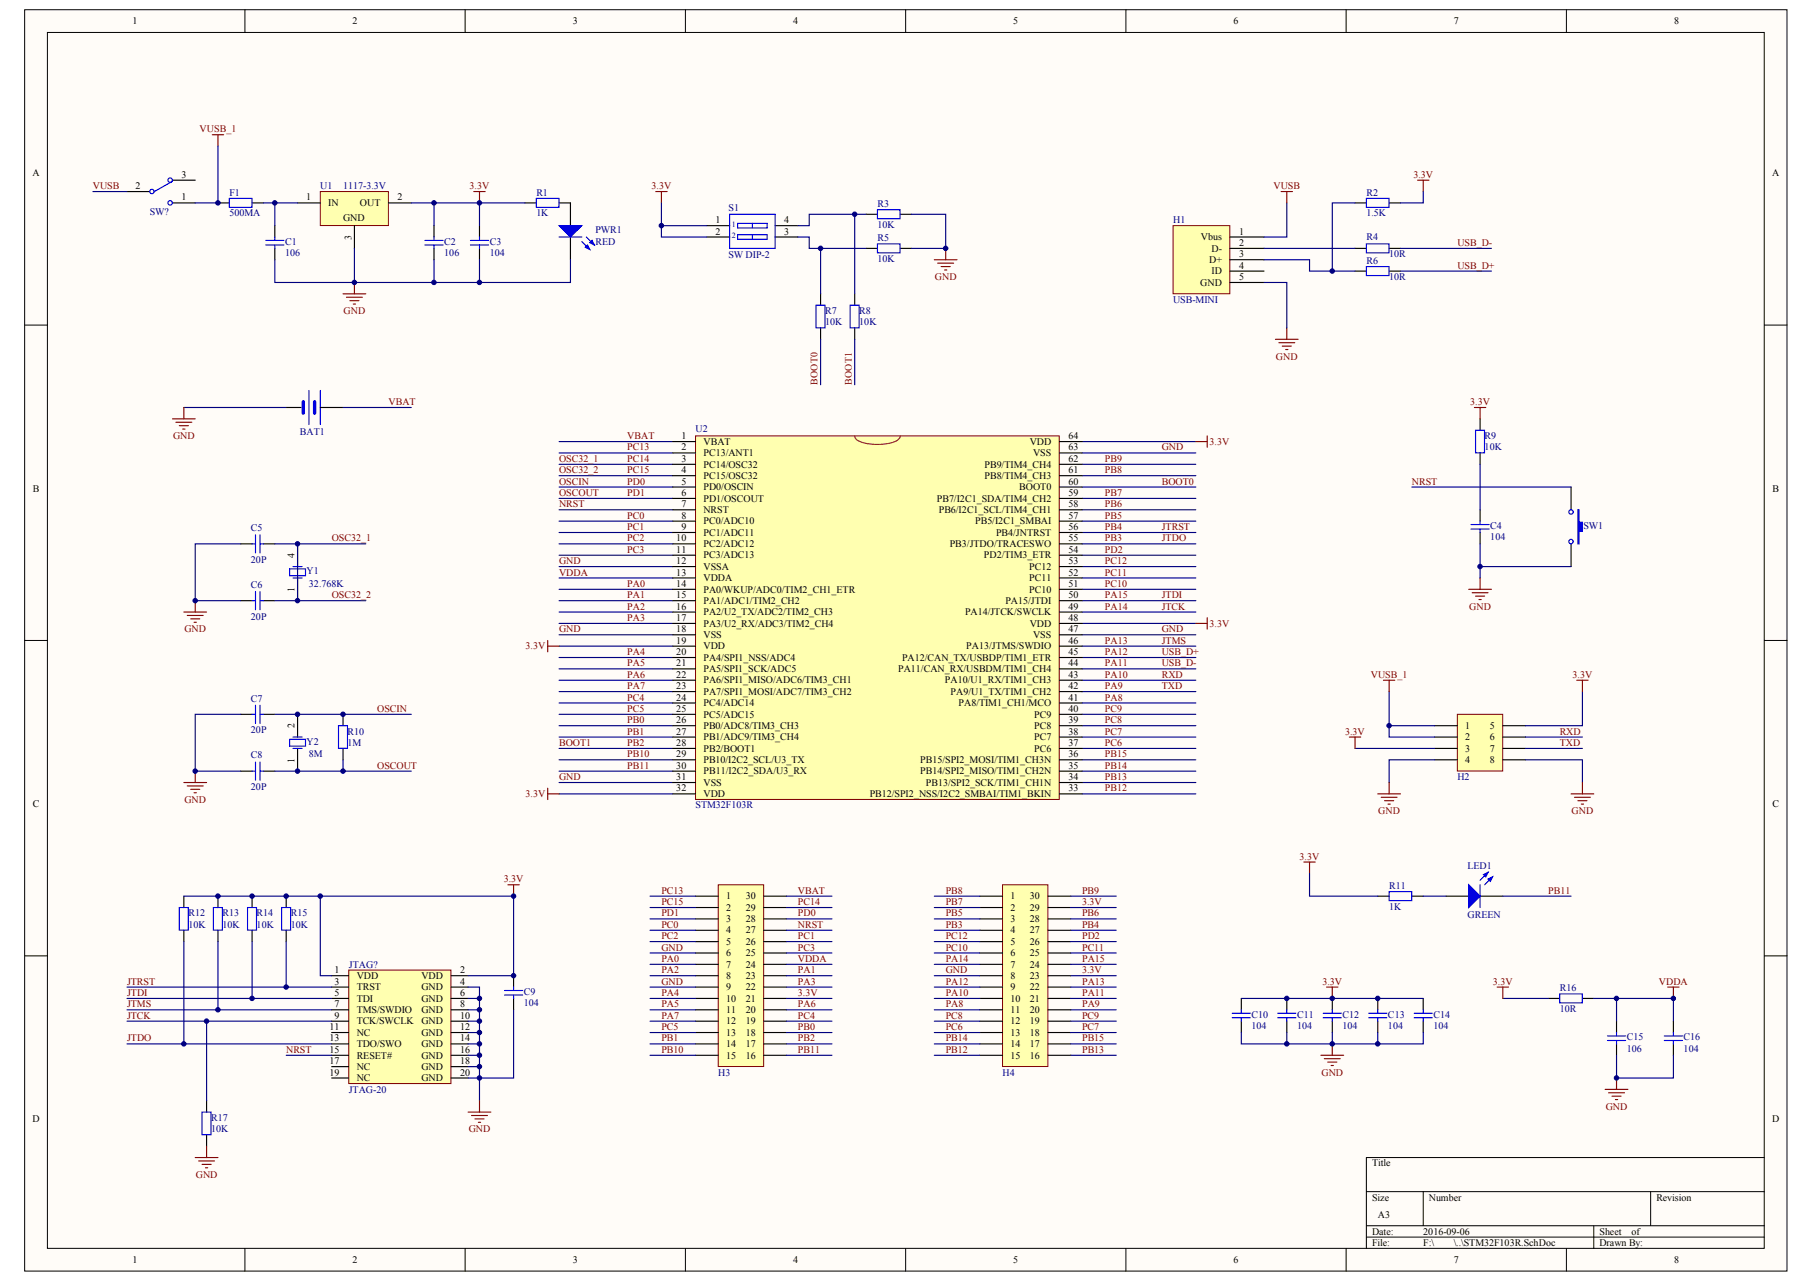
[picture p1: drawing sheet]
<svg xmlns="http://www.w3.org/2000/svg" width="297mm" height="210mm" viewBox="0 0 297 210" stroke-linecap="round" stroke-linejoin="round" font-family="sans-serif">
<g fill="#fffcf8" stroke="#000" stroke-width=".16">
<path d="M4 1.6h288.3v206.4h-288.3z"/>
<path d="M7.8 5.3h280.8v198.9h-280.8z"/>
</g>
<g fill="none" stroke="#000" stroke-width=".16">
<path d="M40.1 1.6v3.7M76.1 1.6v3.7M112.1 1.6v3.7M148.1 1.6v3.7M184.2 1.6v3.7M220.2 1.6v3.7M256.2 1.6v3.7M4 53.2h3.8M288.6 53.2h3.7M4 104.8h3.8M288.6 104.8h3.7M4 156.4h3.8"/>
<path d="M288.6 156.4h3.7M223.5 195h65.1M232.8 195v5.5M270 195v5.5M288.6 189.4h-65.1v14.9M40.1 204.3v3.7M76.1 204.3v3.7M112.1 204.3v3.7M148.1 204.3v3.7M184.2 204.3v3.7M220.2 204.3v3.7M223.5 200.5h65.1"/>
<path d="M223.5 202.4h65.1M256.2 204.3v3.7M260.7 200.5v3.8"/>
</g>
<g fill="none" stroke="#000080" stroke-width=".19">
<path d="M91.4 72.2h18.6M91.4 74.1h18.6M91.4 76h18.6M91.4 77.8h18.6M91.4 79.7h18.6M177 72.2h18.6M177 74.1h18.6M177 76h18.6M177 77.8h18.6M177 79.7h18.6M91.4 81.5h18.6M91.4 83.4h18.6"/>
<path d="M91.4 85.3h18.6M91.4 87.1h18.6M91.4 89h18.6M91.4 90.8h18.6M91.4 92.7h18.6M91.4 94.6h18.6M91.4 96.4h18.6M91.4 98.3h18.6M177 81.5h18.6M177 83.4h18.6M177 85.3h18.6M177 87.1h18.6"/>
<path d="M177 89h18.6M177 90.8h18.6M177 92.7h18.6M177 94.6h18.6M177 96.4h18.6M177 98.3h18.6M91.4 100.1h18.6M91.4 102h18.6M91.4 103.9h18.6M91.4 105.7h18.6M91.4 107.6h18.6M91.4 109.4h18.6"/>
<path d="M91.4 111.3h18.6M91.4 113.1h18.6M91.4 115h18.6M91.4 116.9h18.6M91.4 118.7h18.6M177 100.1h18.6M177 102h18.6M177 103.9h18.6M177 105.7h18.6M177 107.6h18.6M177 109.4h18.6M177 111.3h18.6"/>
<path d="M177 113.1h18.6M177 115h18.6M177 116.9h18.6M177 118.7h18.6M91.4 120.6h18.6M91.4 122.4h18.6M91.4 124.3h18.6M91.4 126.2h18.6M91.4 128h18.6M91.4 129.9h18.6M177 120.6h18.6M177 122.4h18.6"/>
<path d="M177 124.3h18.6M177 126.2h18.6M177 128h18.6M177 129.9h18.6"/>
</g>
<path d="M113.8 71.3h59.5v59.5h-59.5z" fill="#ffffb0" stroke="#800000" stroke-width=".16"/>
<g fill="none" stroke="#000" stroke-width=".19">
<path d="M110 72.2h3.8M110 74.1h3.8M110 76h3.8M110 77.8h3.8M110 79.7h3.8M173.3 72.2h3.7M173.3 74.1h3.7M173.3 76h3.7M173.3 77.8h3.7M173.3 79.7h3.7M110 81.5h3.8M110 83.4h3.8"/>
<path d="M110 85.3h3.8M110 87.1h3.8M110 89h3.8M110 90.8h3.8M110 92.7h3.8M110 94.6h3.8M110 96.4h3.8M110 98.3h3.8M173.3 81.5h3.7M173.3 83.4h3.7M173.3 85.3h3.7M173.3 87.1h3.7"/>
<path d="M173.3 89h3.7M173.3 90.8h3.7M173.3 92.7h3.7M173.3 94.6h3.7M173.3 96.4h3.7M173.3 98.3h3.7M110 100.1h3.8M110 102h3.8M110 103.9h3.8M110 105.7h3.8M110 107.6h3.8M110 109.4h3.8"/>
<path d="M110 111.3h3.8M110 113.1h3.8M110 115h3.8M110 116.9h3.8M110 118.7h3.8M173.3 100.1h3.7M173.3 102h3.7M173.3 103.9h3.7M173.3 105.7h3.7M173.3 107.6h3.7M173.3 109.4h3.7M173.3 111.3h3.7"/>
<path d="M173.3 113.1h3.7M173.3 115h3.7M173.3 116.9h3.7M173.3 118.7h3.7M110 120.6h3.8M110 122.4h3.8M110 124.3h3.8M110 126.2h3.8M110 128h3.8M110 129.9h3.8M173.3 120.6h3.7M173.3 122.4h3.7"/>
<path d="M173.3 124.3h3.7M173.3 126.2h3.7M173.3 128h3.7M173.3 129.9h3.7"/>
</g>
<path d="M139.8 71.3a1.73 1.73 0 0 0 1.7 1.2 8 8 0 0 0 5.4-.6l.3-.3v-.3" fill="none" stroke="#f00" stroke-width=".19"/>
<path d="M117.5 144.8h7.4v29.7h-7.4z" fill="#ffffb0" stroke="#800000" stroke-width=".16"/>
<g fill="none" stroke="#000" stroke-width=".19">
<path d="M113.8 146.6h3.7M113.8 148.5h3.7M113.8 150.3h3.7M113.8 152.2h3.7M113.8 154.1h3.7M113.8 155.9h3.7M113.8 157.8h3.7M113.8 159.6h3.7M124.9 146.6h3.7M124.9 148.5h3.7M124.9 150.3h3.7M124.9 152.2h3.7"/>
<path d="M124.9 154.1h3.7M124.9 155.9h3.7M124.9 157.8h3.7M124.9 159.6h3.7M113.8 161.5h3.7M113.8 163.3h3.7M113.8 165.2h3.7M113.8 167.1h3.7M113.8 168.9h3.7M113.8 170.8h3.7M113.8 172.6h3.7M124.9 161.5h3.7"/>
<path d="M124.9 163.3h3.7M124.9 165.2h3.7M124.9 167.1h3.7M124.9 168.9h3.7M124.9 170.8h3.7M124.9 172.6h3.7"/>
</g>
<path d="M164 144.8h7.4v29.7h-7.4z" fill="#ffffb0" stroke="#800000" stroke-width=".16"/>
<g fill="none" stroke="#000" stroke-width=".19">
<path d="M160.3 146.6h3.7M160.3 148.5h3.7M160.3 150.3h3.7M160.3 152.2h3.7M160.3 154.1h3.7M160.3 155.9h3.7M160.3 157.8h3.7M160.3 159.6h3.7M171.4 146.6h3.7M171.4 148.5h3.7M171.4 150.3h3.7M171.4 152.2h3.7"/>
<path d="M171.4 154.1h3.7M171.4 155.9h3.7M171.4 157.8h3.7M171.4 159.6h3.7M160.3 161.5h3.7M160.3 163.3h3.7M160.3 165.2h3.7M160.3 167.1h3.7M160.3 168.9h3.7M160.3 170.8h3.7M160.3 172.6h3.7M171.4 161.5h3.7"/>
<path d="M171.4 163.3h3.7M171.4 165.2h3.7M171.4 167.1h3.7M171.4 168.9h3.7M171.4 170.8h3.7M171.4 172.6h3.7"/>
</g>
<g fill="none" stroke="#000080" stroke-width=".19">
<path d="M106.3 146.6h7.5M106.3 148.5h7.5M106.3 150.3h7.5M106.3 152.2h7.5M106.3 154.1h7.5M106.3 155.9h7.5M106.3 157.8h7.5M106.3 159.6h7.5M128.6 146.6h7.5M128.6 148.5h7.5M128.6 150.3h7.5M128.6 152.2h7.5"/>
<path d="M128.6 154.1h7.5M128.6 155.9h7.5M128.6 157.8h7.5M128.6 159.6h7.5M152.8 146.6h7.5M152.8 148.5h7.5M152.8 150.3h7.5M152.8 152.2h7.5M152.8 154.1h7.5M152.8 155.9h7.5M152.8 157.8h7.5M152.8 159.6h7.5"/>
<path d="M175.1 146.6h7.5M175.1 148.5h7.5M175.1 150.3h7.5M175.1 152.2h7.5M175.1 154.1h7.5M175.1 155.9h7.5M175.1 157.8h7.5M175.1 159.6h7.5M106.3 161.5h7.5M106.3 163.3h7.5M106.3 165.2h7.5M106.3 167.1h7.5"/>
<path d="M106.3 168.9h7.5M106.3 170.8h7.5M106.3 172.6h7.5M128.6 161.5h7.5M128.6 163.3h7.5M128.6 165.2h7.5M128.6 167.1h7.5M128.6 168.9h7.5M128.6 170.8h7.5M128.6 172.6h7.5M152.8 161.5h7.5M152.8 163.3h7.5"/>
<path d="M152.8 165.2h7.5M152.8 167.1h7.5M152.8 168.9h7.5M152.8 170.8h7.5M152.8 172.6h7.5M175.1 161.5h7.5M175.1 163.3h7.5M175.1 165.2h7.5M175.1 167.1h7.5M175.1 168.9h7.5M175.1 170.8h7.5M175.1 172.6h7.5"/>
</g>
<path d="M57 158.7h16.8v18.6h-16.8z" fill="#ffffb0" stroke="#800000" stroke-width=".16"/>
<g fill="none" stroke="#000" stroke-width=".19">
<path d="M39.4 89h1.8M39.4 98.3h1.8M43.1 89h1.9M43.1 98.3h1.9M48.7 89v3.7M48.7 94.6v3.7M39.4 116.9h1.8M43.1 116.9h1.9M56.1 116.9v1.8M39.4 126.2h1.8M43.1 126.2h1.9M56.1 122.4v1.9"/>
<path d="M30.1 146.6v1.9M30.1 152.2v1.9M35.7 146.6v1.9M35.7 152.2v1.9M41.2 146.6v1.9M41.2 152.2v1.9M46.8 146.6v1.9M46.8 152.2v1.9M54.3 159.6h2.7M73.8 159.6h2.8M84 159.6v1.9M54.3 161.5h2.7"/>
<path d="M54.3 163.3h2.7M54.3 165.2h2.7M54.3 167.1h2.7M54.3 168.9h2.7M54.3 170.8h2.7M54.3 172.6h2.7M54.3 174.5h2.7M54.3 176.4h2.7M73.8 161.5h2.8M73.8 163.3h2.8M73.8 165.2h2.8M73.8 167.1h2.8"/>
<path d="M73.8 168.9h2.8M73.8 170.8h2.8M73.8 172.6h2.8M73.8 174.5h2.8M73.8 176.4h2.8M84 163.3v1.9M33.8 180.1v1.8M33.8 185.7v1.8"/>
</g>
<g fill="none" stroke="#00f" stroke-width=".19">
<path d="M41.2 89h.6M41.2 98.3h.6M41.8 87.5v3M41.8 96.8v3M42.5 87.5v3M42.5 96.8v3M42.5 89h.6M42.5 98.3h.6M47.4 93.1h2.6v1.1h-2.6zM47.9 92.7h1.5M47.9 94.6h1.5M41.2 116.9h.6"/>
<path d="M41.8 115.4v3M42.5 115.4v3M42.5 116.9h.6M55.4 118.7h1.4v3.7h-1.4zM41.2 126.2h.6M41.8 124.7v3M42.5 124.7v3M42.5 126.2h.6M29.3 148.5h1.5v3.7h-1.5zM34.9 148.5h1.5v3.7h-1.5zM40.5 148.5h1.5v3.7h-1.5zM46.1 148.5h1.4v3.7h-1.4z"/>
<path d="M82.5 162h3M82.5 162.8h3M84 161.5v.5M84 162.8v.5M33 181.9h1.5v3.7h-1.5z"/>
</g>
<g fill="none" stroke="#000080" stroke-width=".19">
<path d="M39.4 89h-7.5v9.3h7.5M45 89h14.8M48.7 89v9.3h-3.7M48.7 98.3h11.1M39.4 116.9h-7.5v9.3h7.5M45 116.9h22.3M45 126.2h22.3M56.1 124.3v1.9M30.1 146.6h22.3v13h1.9M30.1 154.1v16.7M35.7 154.1v11.1M41.2 154.1v9.2"/>
<path d="M46.8 154.1v7.4M52.4 146.6h31.6v13h-7.4M20.8 170.8h33.5M20.8 167.1h33.5M20.8 165.2h33.5M20.8 163.3h33.5M20.8 161.5h33.5M33.8 167.1v13M46.8 172.6h7.5M76.6 161.5h1.8v18.6M76.6 174.5h1.8M76.6 172.6h1.8"/>
<path d="M76.6 170.8h1.8M76.6 168.9h1.8M76.6 167.1h1.8M76.6 165.2h1.8M76.6 163.3h1.8"/>
</g>
<g fill="none" stroke="#800000" stroke-width=".19">
<path d="M195.6 72.2h1.9M197.5 71.3v1.9M31.9 98.3v1.8M30.1 100.1h3.7M30.6 100.7h2.6M31.2 101.2h1.5M31.7 101.8h.4M89.6 104.8v1.8M89.6 105.7h1.8M195.6 102h1.9M197.5 101.1v1.8M30.1 128h3.7"/>
<path d="M30.6 128.6h2.6M31.2 129.1h1.5M31.7 129.7h.4M31.9 126.2v1.8M89.6 129v1.8M89.6 129.9h1.8M83.1 144.8h1.8M84 144.8v1.8M31.9 189.4h3.8M32.5 189.9h2.6M33 190.5h1.5M33.6 191.1h.4"/>
<path d="M33.8 187.5v1.9M76.6 181.9h3.7M77.1 182.5h2.6M77.7 183.1h1.5M78.2 183.6h.4M78.4 180.1v1.8"/>
</g>
<path d="M52.4 31.3h11.1v5.6h-11.1z" fill="#ffffb0" stroke="#800000" stroke-width=".16"/>
<g fill="none" stroke="#000" stroke-width=".19">
<path d="M35.7 33.2h1.8M41.2 33.2h1.9M45 36.9v1.9M48.7 33.2h3.7M58 36.9v3.7M63.5 33.2h3.8M71 36.9v1.9M78.4 36.9v1.9M85.9 33.2h1.8M91.4 33.2h1.9v3.7M93.3 38.8v3.7M115.6 36.9h3.7"/>
<path d="M115.6 38.8h3.7M126.8 36.9h3.7M126.8 38.8h3.7M141.7 35.1h1.8M147.2 35.1h1.9M45 40.6v1.9M71 40.6v1.9M78.4 40.6v1.9M134.2 48.1v1.8M134.2 53.7v1.8M139.8 48.1v1.8M139.8 53.7v1.8"/>
<path d="M141.7 40.6h1.8M147.2 40.6h1.9M46.8 66.7h2.4M52.4 66.7h3.7M242.1 68.5v1.9M242.1 74.1v1.9M257 79.7v3.7M242.1 83.4v1.9M242.1 87.1v1.9M257 89v3.7"/>
</g>
<g fill="none" stroke="#00f" stroke-width=".19">
<path d="M37.5 32.5h3.7v1.4h-3.7zM43.5 39.3h2.9M45 38.8v.5M69.5 39.3h3M71 38.8v.5M76.9 39.3h3M78.4 38.8v.5M87.7 32.5h3.7v1.4h-3.7zM91.4 38.8h3.8M95.2 39.5l1.3 1.3M95.9 38.8l1.3 1.3M119.3 35.1h7.5v5.5h-7.5z"/>
<path d="M120.6 36.5h4.9v.8h-4.9zM120.6 38.4h4.9v.7h-4.9zM123.1 36.5v.8M123.1 38.4v.7M143.5 34.3h3.7v1.5h-3.7zM143.5 39.9h3.7v1.5h-3.7zM43.5 40.1h2.9M45 40.1v.5M69.5 40.1h3M71 40.1v.5M76.9 40.1h3M78.4 40.1v.5"/>
<path d="M133.5 49.9h1.4v3.7h-1.4zM139.1 49.9h1.4v3.7h-1.4zM50.5 63.9v5.6M52.4 63.9v5.6M241.4 70.4h1.4v3.7h-1.4zM240.6 85.8h3M240.6 86.6h3M242.1 85.3v.5M242.1 86.6v.5"/>
<circle cx="257" cy="88.6" r=".36"/>
<circle cx="257" cy="83.8" r=".36"/>
</g>
<g fill="#00f" stroke="#00f" stroke-width=".19">
<path d="M91.4 36.9h3.8l-1.9 1.9z"/>
<path d="M95.7 40.5l.4-.4 .4 .7z"/>
<path d="M96.5 39.7l.3-.4 .4 .8z"/>
<path d="M258.1 83.4h.2v2h.5v1.5h-.5v2.1h-.2z" fill-rule="evenodd"/>
</g>
<g fill="none" stroke="#000080" stroke-width=".19">
<path d="M43.1 33.2h5.6M45 33.2v3.7M67.3 33.2h18.6M71 33.2v3.7M78.4 33.2v3.7M108.2 33.2v5.6h7.4M108.2 36.9h7.4M130.5 38.8h1.9v1.8h9.3M139.8 35.1v13M141.7 35.1h-9.3v1.8h-1.9M149.1 35.1h5.6v5.5h-5.6M45 42.5v3.7h48.3v-3.7"/>
<path d="M58 40.6v5.6M71 42.5v3.7M78.4 42.5v3.7M134.2 40.6v7.5M134.2 55.5v7.4M139.8 55.5v7.4M30.1 66.7h16.7M56.1 66.7h11.2M230.9 79.7h26.1M242.1 76v7.4M242.1 89v5.6M242.1 92.7h14.9"/>
</g>
<g fill="none" stroke="#800000" stroke-width=".19">
<path d="M77.5 31.3h1.9M78.4 31.3v1.9M107.3 31.3h1.8M108.2 31.3v1.9M56.1 48.1h3.7M56.7 48.6h2.6M57.2 49.2h1.5M57.8 49.7h.4M58 46.2v1.9M152.8 42.5h3.7M153.4 43.1h2.6M153.9 43.6h1.5"/>
<path d="M154.5 44.2h.4M154.7 40.6v1.9M28.2 68.5h3.7M28.8 69.1h2.6M29.3 69.6h1.5M29.9 70.2h.4M30.1 66.7v1.8M241.2 66.7h1.8M242.1 66.7v1.8M240.2 96.4h3.8M240.8 97h2.6M241.4 97.5h1.4"/>
<path d="M241.9 98.1h.4M242.1 94.6v1.8"/>
</g>
<path d="M49.6 65.7v1.9M51.5 65.7v1.9" fill="none" stroke="#00f" stroke-width=".56"/>
<path d="M191.9 36.9h9.3v11.2h-9.3z" fill="#ffffb0" stroke="#800000" stroke-width=".16"/>
<path d="M201.2 38.8h5.6M221.6 33.2h1.9M227.2 33.2h1.9M201.2 40.6h5.6M201.2 42.5h5.6M201.2 44.4h5.6M201.2 46.2h5.6M221.6 40.6h1.9M221.6 44.4h1.9M227.2 40.6h1.9M227.2 44.4h1.9" fill="none" stroke="#000" stroke-width=".19"/>
<path d="M223.5 39.9h3.7v1.5h-3.7zM223.5 32.5h3.7v1.4h-3.7zM223.5 43.6h3.7v1.5h-3.7z" fill="none" stroke="#00f" stroke-width=".19"/>
<path d="M210.5 33.2v5.6h-3.7M221.6 33.2h-3.7v11.2M232.8 31.3v1.9h-3.7M206.8 42.5h7.4v1.9h7.4M206.8 46.2h3.7v7.5M206.8 40.6h14.8M229.1 40.6h14.9M229.1 44.4h14.9" fill="none" stroke="#000080" stroke-width=".19"/>
<path d="M209.5 31.3h1.9M210.5 31.3v1.9M231.9 29.5h1.8M232.8 29.5v1.8M208.6 55.5h3.7M209.2 56.1h2.6M209.7 56.6h1.5M210.3 57.2h.4M210.5 53.7v1.8" fill="none" stroke="#800000" stroke-width=".19"/>
<path d="M238.4 116.9h7.4v9.2h-7.4z" fill="#ffffb0" stroke="#800000" stroke-width=".16"/>
<g fill="none" stroke="#000" stroke-width=".19">
<path d="M20.8 31.3h3.7M28.2 29.5h3.7M28.2 33.2h3.7M48.7 116.9v3.7M234.7 118.7h3.7M245.8 118.7h3.7M48.7 122.4v3.8M234.7 120.6h3.7M234.7 122.4h3.7M234.7 124.3h3.7M245.8 120.6h3.7M245.8 122.4h3.7"/>
<path d="M245.8 124.3h3.7M225.4 146.6h1.8M230.9 146.6h1.9M236.5 146.6h3.7M242.1 146.6h3.7M203 163.3v1.9M203 167.1v1.8M210.5 163.3v1.9M210.5 167.1v1.8M217.9 163.3v1.9M217.9 167.1v1.8M225.4 163.3v1.9"/>
<path d="M225.4 167.1v1.8M232.8 163.3v1.9M232.8 167.1v1.8M253.3 163.3h1.8M258.8 163.3h1.9M264.4 167.1v1.8M264.4 170.8v1.8M273.7 167.1v1.8M273.7 170.8v1.8"/>
</g>
<g fill="none" stroke="#000080" stroke-width=".19">
<path d="M15.2 31.3h5.6M35.7 23.9v9.3h-3.8M227.2 113.1v7.5h7.5M227.2 118.7h7.5M258.8 113.1v5.6h-9.3M221.6 122.4h13.1M234.7 124.3h-7.5v3.7M249.5 124.3h9.3v3.7M249.5 122.4h9.3M249.5 120.6h9.3M214.2 142.9v3.7h11.2M232.8 146.6h3.7"/>
<path d="M245.8 146.6h11.2M84 165.2v11.2h-7.4M203 168.9v1.9h29.8v-1.9M203 163.3h29.8M210.5 168.9v1.9M217.9 168.9v1.9M225.4 168.9v1.9M245.8 163.3h7.5M260.7 163.3h13v3.8M264.4 172.6v3.8h9.3v-3.8M264.4 163.3v3.8"/>
</g>
<g fill="none" stroke="#800000" stroke-width=".19">
<path d="M34.7 22h1.9M35.7 22v1.9M226.3 111.3h1.8M227.2 111.3v1.8M257.9 111.3h1.9M258.8 111.3v1.8M220.7 120.6h1.9M221.6 120.6v1.8M225.4 129.9h3.7M225.9 130.4h2.6M226.5 131h1.5M227 131.6h.4"/>
<path d="M227.2 128v1.9M257 129.9h3.7M257.5 130.4h2.6M258.1 131h1.5M258.6 131.6h.4M258.8 128v1.9M213.3 141h1.8M214.2 141v1.9M216.1 172.6h3.7M216.6 173.2h2.6M217 161.5h1.8M217.2 173.8h1.5"/>
<path d="M217.7 174.3h.4M217.9 161.5v1.8M217.9 170.8v1.8M244.9 161.5h1.8M245.8 161.5v1.8M262.6 178.2h3.7M263.1 178.8h2.6M263.7 179.3h1.5M264.2 179.9h.4M264.4 176.4v1.8M272.8 161.5h1.8M273.7 161.5v1.8"/>
</g>
<g fill="none" stroke="#00f" stroke-width=".19">
<path d="M28.2 29.7l-3 1.6M47.4 121h2.6v1.1h-2.6zM47.9 120.6h1.5M47.9 122.4h1.5M227.2 145.9h3.7v1.4h-3.7zM242.1 144.8v3.7M243.4 142.7l-1.3 1.3M244.1 143.5l-1.3 1.3M201.6 165.8h2.9M201.6 166.5h2.9M203 165.2v.6M203 166.5v.6"/>
<path d="M209 165.8h3M209 166.5h3M210.5 165.2v.6M210.5 166.5v.6M216.4 165.8h3M216.4 166.5h3M217.9 165.2v.6M217.9 166.5v.6M223.9 165.8h2.9M223.9 166.5h2.9M225.4 165.2v.6M225.4 166.5v.6"/>
<path d="M231.3 165.8h3M231.3 166.5h3M232.8 165.2v.6M232.8 166.5v.6M255.1 162.6h3.7v1.5h-3.7zM262.9 169.5h3M262.9 170.2h3M264.4 168.9v.6M264.4 170.2v.6M272.2 169.5h3M272.2 170.2h3M273.7 168.9v.6"/>
<path d="M273.7 170.2v.6"/>
<circle cx="24.9" cy="31.3" r=".36"/>
<circle cx="27.8" cy="33.2" r=".36"/>
<circle cx="27.8" cy="29.5" r=".36"/>
</g>
<g fill="#00f" stroke="#00f" stroke-width=".19">
<path d="M240.2 144.8l1.9 1.8-1.9 1.9z"/>
<path d="M243.4 143.8l.7-.3-.3 .7z"/>
<path d="M242.7 143.1l.7-.4-.4 .8z"/>
</g>
<g fill="#000080" stroke="#000080" stroke-width=".16">
<circle cx="30.1" cy="170.8" r=".36"/>
<circle cx="31.9" cy="126.2" r=".36"/>
<circle cx="31.9" cy="98.3" r=".36"/>
<circle cx="33.8" cy="167.1" r=".36"/>
<circle cx="35.6" cy="165.2" r=".36"/>
<circle cx="35.6" cy="146.6" r=".36"/>
<circle cx="35.6" cy="33.2" r=".36"/>
<circle cx="41.2" cy="163.3" r=".36"/>
<circle cx="41.2" cy="146.6" r=".36"/>
<circle cx="44.9" cy="33.2" r=".36"/>
<circle cx="46.8" cy="161.5" r=".36"/>
<circle cx="46.8" cy="146.6" r=".36"/>
<circle cx="48.7" cy="126.2" r=".36"/>
<circle cx="48.7" cy="116.9" r=".36"/>
<circle cx="48.7" cy="98.3" r=".36"/>
<circle cx="48.7" cy="89" r=".36"/>
<circle cx="52.4" cy="146.6" r=".36"/>
<circle cx="56.1" cy="126.2" r=".36"/>
<circle cx="56.1" cy="116.9" r=".36"/>
<circle cx="58" cy="46.2" r=".36"/>
<circle cx="71" cy="46.2" r=".36"/>
<circle cx="71" cy="33.2" r=".36"/>
<circle cx="78.4" cy="176.4" r=".36"/>
<circle cx="78.4" cy="174.5" r=".36"/>
<circle cx="78.4" cy="172.6" r=".36"/>
<circle cx="78.4" cy="170.8" r=".36"/>
<circle cx="78.4" cy="168.9" r=".36"/>
<circle cx="78.4" cy="167.1" r=".36"/>
<circle cx="78.4" cy="165.2" r=".36"/>
<circle cx="78.4" cy="163.3" r=".36"/>
<circle cx="78.4" cy="46.2" r=".36"/>
<circle cx="78.4" cy="33.2" r=".36"/>
<circle cx="84" cy="159.6" r=".36"/>
<circle cx="84" cy="146.6" r=".36"/>
<circle cx="108.2" cy="36.9" r=".36"/>
<circle cx="134.2" cy="40.6" r=".36"/>
<circle cx="139.8" cy="35" r=".36"/>
<circle cx="154.7" cy="40.6" r=".36"/>
<circle cx="210.5" cy="170.8" r=".36"/>
<circle cx="210.5" cy="163.3" r=".36"/>
<circle cx="217.9" cy="170.8" r=".36"/>
<circle cx="217.9" cy="163.3" r=".36"/>
<circle cx="217.9" cy="44.3" r=".36"/>
<circle cx="225.3" cy="170.8" r=".36"/>
<circle cx="225.3" cy="163.3" r=".36"/>
<circle cx="227.2" cy="118.7" r=".36"/>
<circle cx="242.1" cy="92.7" r=".36"/>
<circle cx="264.4" cy="176.4" r=".36"/>
<circle cx="264.4" cy="163.3" r=".36"/>
<circle cx="273.7" cy="163.3" r=".36"/>
</g>
<g font-size="1.6">
<text x="21.6" y="4">1</text>
<text x="57.7" y="4">2</text>
<text x="93.7" y="4">3</text>
<text x="129.7" y="4">4</text>
<text x="165.7" y="4">5</text>
<text x="201.8" y="4">6</text>
<text x="237.8" y="4">7</text>
<text x="273.8" y="4">8</text>
<text x="5.3" y="28.8">A</text>
<text x="29.7" y="29.1">3</text>
<text x="289.9" y="28.8">A</text>
<text x="22.2" y="30.9">2</text>
<text x="29.7" y="32.8">1</text>
<text x="50.1" y="32.8">1</text>
<text x="53.7" y="33.7">IN</text>
<text x="58.9" y="33.7">OUT</text>
<text x="65" y="32.8">2</text>
<text x="56.1" y="36.1">GND</text>
<text x="57.5" y="39.2" transform="rotate(-90 57.5 39.2)">3</text>
<text x="117" y="36.5">1</text>
<text x="117" y="38.4">2</text>
<text x="128.3" y="36.5">4</text>
<text x="128.3" y="38.4">3</text>
<text x="196.4" y="39.3">Vbus</text>
<text x="198.2" y="41.2">D-</text>
<text x="202.7" y="38.4">1</text>
<text x="202.7" y="40.2">2</text>
<text x="196.3" y="46.7">GND</text>
<text x="197.8" y="43">D+</text>
<text x="198.2" y="44.9">ID</text>
<text x="202.7" y="42.1">3</text>
<text x="202.7" y="44">4</text>
<text x="202.7" y="45.8">5</text>
<text x="111.5" y="71.8">1</text>
<text x="174.8" y="71.8">64</text>
<text x="111.5" y="73.7">2</text>
<text x="111.5" y="75.6">3</text>
<text x="111.5" y="77.4">4</text>
<text x="115.1" y="72.8">VBAT</text>
<text x="115.1" y="74.6">PC13/ANT1</text>
<text x="115.1" y="76.5">PC14/OSC32</text>
<text x="161" y="76.5">PB9/TIM4_CH4</text>
<text x="168.4" y="72.8">VDD</text>
<text x="169" y="74.6">VSS</text>
<text x="174.8" y="77.4">61</text>
<text x="174.8" y="75.6">62</text>
<text x="174.8" y="73.7">63</text>
<text x="5.4" y="80.4">B</text>
<text x="111.5" y="79.3">5</text>
<text x="111.5" y="81.1">6</text>
<text x="111.5" y="83">7</text>
<text x="115.1" y="78.4">PC15/OSC32</text>
<text x="115.1" y="80.2">PD0/OSCIN</text>
<text x="115.1" y="82.1">PD1/OSCOUT</text>
<text x="115.1" y="83.9">NRST</text>
<text x="153.3" y="82.1">PB7/I2C1_SDA/TIM4_CH2</text>
<text x="153.6" y="83.9">PB6/I2C1_SCL/TIM4_CH1</text>
<text x="161" y="78.4">PB8/TIM4_CH3</text>
<text x="166.7" y="80.2">BOOT0</text>
<text x="174.8" y="83">58</text>
<text x="174.8" y="81.1">59</text>
<text x="174.8" y="79.3">60</text>
<text x="289.9" y="80.4">B</text>
<text x="110.6" y="88.6">10</text>
<text x="111.5" y="84.9">8</text>
<text x="111.5" y="86.7">9</text>
<text x="115.1" y="85.8">PC0/ADC10</text>
<text x="115.1" y="87.6">PC1/ADC11</text>
<text x="115.1" y="89.5">PC2/ADC12</text>
<text x="155.4" y="89.5">PB3/JTDO/TRACESWO</text>
<text x="159.5" y="85.8">PB5/I2C1_SMBAI</text>
<text x="162.9" y="87.6">PB4/JNTRST</text>
<text x="174.8" y="88.6">55</text>
<text x="174.8" y="86.7">56</text>
<text x="174.8" y="84.9">57</text>
<text x="48.2" y="91.2" transform="rotate(-90 48.2 91.2)">4</text>
<text x="110.6" y="90.4">11</text>
<text x="110.6" y="92.3">12</text>
<text x="110.6" y="94.2">13</text>
<text x="115.1" y="91.4">PC3/ADC13</text>
<text x="115.1" y="93.2">VSSA</text>
<text x="115.1" y="95.1">VDDA</text>
<text x="160.9" y="91.4">PD2/TIM3_ETR</text>
<text x="168.4" y="95.1">PC11</text>
<text x="168.4" y="93.2">PC12</text>
<text x="174.8" y="94.2">52</text>
<text x="174.8" y="92.3">53</text>
<text x="174.8" y="90.4">54</text>
<text x="48.2" y="96.9" transform="rotate(-90 48.2 96.9)">1</text>
<text x="110.6" y="96">14</text>
<text x="110.6" y="97.9">15</text>
<text x="110.6" y="99.7">16</text>
<text x="110.6" y="101.6">17</text>
<text x="115.1" y="96.9">PA0/WKUP/ADC0/TIM2_CH1_ETR</text>
<text x="115.1" y="98.8">PA1/ADC1/TIM2_CH2</text>
<text x="115.1" y="100.7">PA2/U2_TX/ADC2/TIM2_CH3</text>
<text x="157.8" y="100.7">PA14/JTCK/SWCLK</text>
<text x="164.4" y="98.8">PA15/JTDI</text>
<text x="168.4" y="96.9">PC10</text>
<text x="174.8" y="101.6">48</text>
<text x="174.8" y="99.7">49</text>
<text x="174.8" y="97.9">50</text>
<text x="174.8" y="96">51</text>
<text x="110.6" y="103.5">18</text>
<text x="110.6" y="105.3">19</text>
<text x="110.6" y="107.2">20</text>
<text x="115.1" y="102.5">PA3/U2_RX/ADC3/TIM2_CH4</text>
<text x="115.1" y="104.4">VSS</text>
<text x="115.1" y="106.2">VDD</text>
<text x="158" y="106.2">PA13/JTMS/SWDIO</text>
<text x="168.4" y="102.5">VDD</text>
<text x="169" y="104.4">VSS</text>
<text x="174.8" y="107.2">45</text>
<text x="174.8" y="105.3">46</text>
<text x="174.8" y="103.5">47</text>
<text x="110.6" y="109">21</text>
<text x="110.6" y="110.9">22</text>
<text x="110.6" y="112.7">23</text>
<text x="115.1" y="108.1">PA4/SPI1_NSS/ADC4</text>
<text x="115.1" y="110">PA5/SPI1_SCK/ADC5</text>
<text x="115.1" y="111.8">PA6/SPI1_MISO/ADC6/TIM3_CH1</text>
<text x="115.1" y="113.7">PA7/SPI1_MOSI/ADC7/TIM3_CH2</text>
<text x="146.9" y="110">PA11/CAN_RX/USBDM/TIM1_CH4</text>
<text x="147.5" y="108.1">PA12/CAN_TX/USBDP/TIM1_ETR</text>
<text x="154.6" y="111.8">PA10/U1_RX/TIM1_CH3</text>
<text x="155.5" y="113.7">PA9/U1_TX/TIM1_CH2</text>
<text x="174.8" y="112.7">42</text>
<text x="174.8" y="110.9">43</text>
<text x="174.8" y="109">44</text>
<text x="48.2" y="119.1" transform="rotate(-90 48.2 119.1)">2</text>
<text x="110.6" y="114.6">24</text>
<text x="110.6" y="116.5">25</text>
<text x="110.6" y="118.3">26</text>
<text x="115.1" y="115.5">PC4/ADC14</text>
<text x="115.1" y="117.4">PC5/ADC15</text>
<text x="115.1" y="119.3">PB0/ADC8/TIM3_CH3</text>
<text x="156.8" y="115.5">PA8/TIM1_CH1/MCO</text>
<text x="169.2" y="119.3">PC8</text>
<text x="169.2" y="117.4">PC9</text>
<text x="174.8" y="118.3">39</text>
<text x="174.8" y="116.5">40</text>
<text x="174.8" y="114.6">41</text>
<text x="239.7" y="119.3">1</text>
<text x="243.7" y="119.3">5</text>
<text x="48.2" y="124.8" transform="rotate(-90 48.2 124.8)">1</text>
<text x="110.6" y="120.2">27</text>
<text x="110.6" y="122">28</text>
<text x="110.6" y="123.9">29</text>
<text x="110.6" y="125.8">30</text>
<text x="115.1" y="121.1">PB1/ADC9/TIM3_CH4</text>
<text x="115.1" y="123">PB2/BOOT1</text>
<text x="115.1" y="124.8">PB10/I2C2_SCL/U3_TX</text>
<text x="150.5" y="124.8">PB15/SPI2_MOSI/TIM1_CH3N</text>
<text x="169.2" y="123">PC6</text>
<text x="169.2" y="121.1">PC7</text>
<text x="174.8" y="125.8">35</text>
<text x="174.8" y="123.9">36</text>
<text x="174.8" y="122">37</text>
<text x="174.8" y="120.2">38</text>
<text x="239.7" y="121.1">2</text>
<text x="239.7" y="123">3</text>
<text x="239.7" y="124.8">4</text>
<text x="243.7" y="121.1">6</text>
<text x="243.7" y="123">7</text>
<text x="243.7" y="124.8">8</text>
<text x="110.6" y="127.6">31</text>
<text x="110.6" y="129.5">32</text>
<text x="115.1" y="126.7">PB11/I2C2_SDA/U3_RX</text>
<text x="115.1" y="128.6">VSS</text>
<text x="115.1" y="130.4">VDD</text>
<text x="142.3" y="130.4">PB12/SPI2_NSS/I2C2_SMBAI/TIM1_BKIN</text>
<text x="150.5" y="126.7">PB14/SPI2_MISO/TIM1_CH2N</text>
<text x="151.4" y="128.6">PB13/SPI2_SCK/TIM1_CH1N</text>
<text x="174.8" y="129.5">33</text>
<text x="174.8" y="127.6">34</text>
<text x="5.4" y="132">C</text>
<text x="289.9" y="132">C</text>
<text x="118.8" y="147.1">1</text>
<text x="118.8" y="149">2</text>
<text x="122" y="149">29</text>
<text x="122" y="147.1">30</text>
<text x="165.3" y="147.1">1</text>
<text x="165.3" y="149">2</text>
<text x="168.5" y="149">29</text>
<text x="168.5" y="147.1">30</text>
<text x="118.8" y="150.9">3</text>
<text x="118.8" y="152.7">4</text>
<text x="118.8" y="154.6">5</text>
<text x="122" y="154.6">26</text>
<text x="122" y="152.7">27</text>
<text x="122" y="150.9">28</text>
<text x="165.3" y="150.9">3</text>
<text x="165.3" y="152.7">4</text>
<text x="165.3" y="154.6">5</text>
<text x="168.5" y="154.6">26</text>
<text x="168.5" y="152.7">27</text>
<text x="168.5" y="150.9">28</text>
<text x="54.7" y="159.2">1</text>
<text x="54.7" y="161.1">3</text>
<text x="58.3" y="160.2">VDD</text>
<text x="68.9" y="160.2">VDD</text>
<text x="75.3" y="159.2">2</text>
<text x="75.3" y="161.1">4</text>
<text x="118.8" y="156.4">6</text>
<text x="118.8" y="158.3">7</text>
<text x="118.8" y="160.2">8</text>
<text x="122" y="160.2">23</text>
<text x="122" y="158.3">24</text>
<text x="122" y="156.4">25</text>
<text x="165.3" y="156.4">6</text>
<text x="165.3" y="158.3">7</text>
<text x="165.3" y="160.2">8</text>
<text x="168.5" y="160.2">23</text>
<text x="168.5" y="158.3">24</text>
<text x="168.5" y="156.4">25</text>
<text x="54.7" y="162.9">5</text>
<text x="54.7" y="164.8">7</text>
<text x="54.7" y="166.7">9</text>
<text x="58.3" y="162">TRST</text>
<text x="58.3" y="163.9">TDI</text>
<text x="58.3" y="165.7">TMS/SWDIO</text>
<text x="58.3" y="167.6">TCK/SWCLK</text>
<text x="68.9" y="162">GND</text>
<text x="68.9" y="163.9">GND</text>
<text x="68.9" y="165.7">GND</text>
<text x="68.9" y="167.6">GND</text>
<text x="75.3" y="162.9">6</text>
<text x="75.3" y="164.8">8</text>
<text x="75.3" y="166.7">10</text>
<text x="118.8" y="162">9</text>
<text x="118.8" y="163.9">10</text>
<text x="118.8" y="165.7">11</text>
<text x="118.8" y="167.6">12</text>
<text x="122" y="167.6">19</text>
<text x="122" y="165.7">20</text>
<text x="122" y="163.9">21</text>
<text x="122" y="162">22</text>
<text x="165.3" y="162">9</text>
<text x="165.3" y="163.9">10</text>
<text x="165.3" y="165.7">11</text>
<text x="165.3" y="167.6">12</text>
<text x="168.5" y="167.6">19</text>
<text x="168.5" y="165.7">20</text>
<text x="168.5" y="163.9">21</text>
<text x="168.5" y="162">22</text>
<text x="53.9" y="168.5">11</text>
<text x="53.9" y="170.4">13</text>
<text x="53.9" y="172.2">15</text>
<text x="58.3" y="169.5">NC</text>
<text x="58.3" y="171.3">TDO/SWO</text>
<text x="58.3" y="173.2">RESET#</text>
<text x="68.9" y="169.5">GND</text>
<text x="68.9" y="171.3">GND</text>
<text x="68.9" y="173.2">GND</text>
<text x="75.3" y="168.5">12</text>
<text x="75.3" y="170.4">14</text>
<text x="75.3" y="172.2">16</text>
<text x="118.8" y="169.5">13</text>
<text x="118.8" y="171.3">14</text>
<text x="118.8" y="173.2">15</text>
<text x="122" y="173.2">16</text>
<text x="122" y="171.3">17</text>
<text x="122" y="169.5">18</text>
<text x="165.3" y="169.5">13</text>
<text x="165.3" y="171.3">14</text>
<text x="165.3" y="173.2">15</text>
<text x="168.5" y="173.2">16</text>
<text x="168.5" y="171.3">17</text>
<text x="168.5" y="169.5">18</text>
<text x="53.9" y="174.1">17</text>
<text x="53.9" y="176">19</text>
<text x="58.3" y="175">NC</text>
<text x="58.3" y="176.9">NC</text>
<text x="68.9" y="175">GND</text>
<text x="68.9" y="176.9">GND</text>
<text x="75.3" y="174.1">18</text>
<text x="75.3" y="176">20</text>
<text x="5.3" y="183.6">D</text>
<text x="289.9" y="183.6">D</text>
<text x="224.4" y="190.8">Title</text>
<text x="224.4" y="196.4">Size</text>
<text x="233.7" y="196.4">Number</text>
<text x="270.9" y="196.4">Revision</text>
<text x="224.4" y="202">Date:</text>
<text x="224.4" y="203.9">File:</text>
<text x="225.4" y="199.2">A3</text>
<text x="232.8" y="202">2016-09-06</text>
<text x="232.8" y="203.9">F:\</text>
<text x="237.8" y="203.9">\..\STM32F103R.SchDoc</text>
<text x="261.6" y="202">Sheet</text>
<text x="261.6" y="203.9">Drawn By:</text>
<text x="266.8" y="202">of</text>
<text x="21.6" y="206.6">1</text>
<text x="57.7" y="206.6">2</text>
<text x="93.7" y="206.6">3</text>
<text x="129.7" y="206.6">4</text>
<text x="165.7" y="206.6">5</text>
<text x="201.8" y="206.6">6</text>
<text x="237.8" y="206.6">7</text>
<text x="273.8" y="206.6">8</text>
</g>
<g font-size="1.6" fill="#800000">
<text x="32.7" y="21.6">VUSB_1</text>
<text x="231.2" y="29.1">3.3V</text>
<text x="15.2" y="30.9">VUSB</text>
<text x="76.8" y="30.9">3.3V</text>
<text x="106.6" y="30.9">3.3V</text>
<text x="208.3" y="30.9">VUSB</text>
<text x="238.4" y="40.2">USB_D-</text>
<text x="152.9" y="45.8">GND</text>
<text x="238.4" y="44">USB_D+</text>
<text x="56.2" y="51.4">GND</text>
<text x="208.7" y="58.8">GND</text>
<text x="133.7" y="62.9" transform="rotate(-90 133.7 62.9)">BOOT0</text>
<text x="139.3" y="62.9" transform="rotate(-90 139.3 62.9)">BOOT1</text>
<text x="28.3" y="71.8">GND</text>
<text x="63.5" y="66.3">VBAT</text>
<text x="102.6" y="71.8">VBAT</text>
<text x="240.5" y="66.3">3.3V</text>
<text x="91.4" y="75.6">OSC32_1</text>
<text x="91.4" y="77.4">OSC32_2</text>
<text x="102.6" y="73.7">PC13</text>
<text x="102.6" y="75.6">PC14</text>
<text x="102.6" y="77.4">PC15</text>
<text x="180.7" y="77.4">PB8</text>
<text x="180.7" y="75.6">PB9</text>
<text x="190" y="73.7">GND</text>
<text x="197.8" y="72.8">3.3V</text>
<text x="91.4" y="83">NRST</text>
<text x="91.4" y="79.3">OSCIN</text>
<text x="91.4" y="81.1">OSCOUT</text>
<text x="102.6" y="79.3">PD0</text>
<text x="102.6" y="81.1">PD1</text>
<text x="180.7" y="83">PB6</text>
<text x="180.7" y="81.1">PB7</text>
<text x="190" y="79.3">BOOT0</text>
<text x="230.9" y="79.3">NRST</text>
<text x="54.3" y="88.6">OSC32_1</text>
<text x="102.6" y="84.9">PC0</text>
<text x="102.6" y="86.7">PC1</text>
<text x="102.6" y="88.6">PC2</text>
<text x="180.7" y="88.6">PB3</text>
<text x="180.7" y="86.7">PB4</text>
<text x="180.7" y="84.9">PB5</text>
<text x="190" y="86.7">JTRST</text>
<text x="190" y="88.6">JTDO</text>
<text x="91.4" y="92.3">GND</text>
<text x="91.4" y="94.2">VDDA</text>
<text x="102.6" y="90.4">PC3</text>
<text x="180.7" y="90.4">PD2</text>
<text x="180.7" y="94.2">PC11</text>
<text x="180.7" y="92.3">PC12</text>
<text x="54.3" y="97.9">OSC32_2</text>
<text x="102.6" y="96">PA0</text>
<text x="102.6" y="97.9">PA1</text>
<text x="102.6" y="99.7">PA2</text>
<text x="102.6" y="101.6">PA3</text>
<text x="180.7" y="96">PC10</text>
<text x="180.7" y="99.7">PA14</text>
<text x="180.7" y="97.9">PA15</text>
<text x="190" y="97.9">JTDI</text>
<text x="190" y="99.7">JTCK</text>
<text x="240.3" y="99.7">GND</text>
<text x="30.2" y="103.5">GND</text>
<text x="86" y="106.2">3.3V</text>
<text x="91.4" y="103.5">GND</text>
<text x="102.6" y="107.2">PA4</text>
<text x="180.7" y="107.2">PA12</text>
<text x="180.7" y="105.3">PA13</text>
<text x="190" y="103.5">GND</text>
<text x="190" y="107.2">USB_D+</text>
<text x="190" y="105.3">JTMS</text>
<text x="197.8" y="102.5">3.3V</text>
<text x="102.6" y="109">PA5</text>
<text x="102.6" y="110.9">PA6</text>
<text x="102.6" y="112.7">PA7</text>
<text x="180.7" y="112.7">PA9</text>
<text x="180.7" y="110.9">PA10</text>
<text x="180.7" y="109">PA11</text>
<text x="190" y="112.7">TXD</text>
<text x="190" y="110.9">RXD</text>
<text x="190" y="109">USB_D-</text>
<text x="224.2" y="110.9">VUSB_1</text>
<text x="257.2" y="110.9">3.3V</text>
<text x="61.7" y="116.5">OSCIN</text>
<text x="102.6" y="114.6">PC4</text>
<text x="102.6" y="116.5">PC5</text>
<text x="102.6" y="118.3">PB0</text>
<text x="180.7" y="114.6">PA8</text>
<text x="180.7" y="118.3">PC8</text>
<text x="180.7" y="116.5">PC9</text>
<text x="61.7" y="125.8">OSCOUT</text>
<text x="91.4" y="122">BOOT1</text>
<text x="102.6" y="120.2">PB1</text>
<text x="102.6" y="122">PB2</text>
<text x="102.6" y="123.9">PB10</text>
<text x="102.6" y="125.8">PB11</text>
<text x="180.7" y="122">PC6</text>
<text x="180.7" y="120.2">PC7</text>
<text x="180.7" y="125.8">PB14</text>
<text x="180.7" y="123.9">PB15</text>
<text x="220" y="120.2">3.3V</text>
<text x="255.1" y="120.2">RXD</text>
<text x="255.1" y="122">TXD</text>
<text x="30.2" y="131.3">GND</text>
<text x="86" y="130.4">3.3V</text>
<text x="91.4" y="127.6">GND</text>
<text x="180.7" y="129.5">PB12</text>
<text x="180.7" y="127.6">PB13</text>
<text x="225.4" y="133.2">GND</text>
<text x="257.1" y="133.2">GND</text>
<text x="212.6" y="140.6">3.3V</text>
<text x="82.4" y="144.4">3.3V</text>
<text x="108.2" y="146.2">PC13</text>
<text x="108.2" y="148.1">PC15</text>
<text x="108.2" y="149.9">PD1</text>
<text x="130.5" y="146.2">VBAT</text>
<text x="130.5" y="148.1">PC14</text>
<text x="130.5" y="149.9">PD0</text>
<text x="154.7" y="146.2">PB8</text>
<text x="154.7" y="148.1">PB7</text>
<text x="154.7" y="149.9">PB5</text>
<text x="177" y="146.2">PB9</text>
<text x="177" y="149.9">PB6</text>
<text x="177" y="148.1">3.3V</text>
<text x="253.3" y="146.2">PB11</text>
<text x="108.2" y="151.8">PC0</text>
<text x="108.2" y="153.7">PC2</text>
<text x="108.2" y="155.5">GND</text>
<text x="130.5" y="151.8">NRST</text>
<text x="130.5" y="153.7">PC1</text>
<text x="130.5" y="155.5">PC3</text>
<text x="154.7" y="151.8">PB3</text>
<text x="154.7" y="153.7">PC12</text>
<text x="154.7" y="155.5">PC10</text>
<text x="177" y="151.8">PB4</text>
<text x="177" y="153.7">PD2</text>
<text x="177" y="155.5">PC11</text>
<text x="20.8" y="161.1">JTRST</text>
<text x="108.2" y="157.4">PA0</text>
<text x="108.2" y="159.2">PA2</text>
<text x="108.2" y="161.1">GND</text>
<text x="130.5" y="157.4">VDDA</text>
<text x="130.5" y="159.2">PA1</text>
<text x="130.5" y="161.1">PA3</text>
<text x="154.7" y="157.4">PA14</text>
<text x="154.7" y="159.2">GND</text>
<text x="154.7" y="161.1">PA12</text>
<text x="177" y="157.4">PA15</text>
<text x="177" y="159.2">3.3V</text>
<text x="177" y="161.1">PA13</text>
<text x="216.3" y="161.1">3.3V</text>
<text x="244.2" y="161.1">3.3V</text>
<text x="271.4" y="161.1">VDDA</text>
<text x="20.8" y="162.9">JTDI</text>
<text x="20.8" y="164.8">JTMS</text>
<text x="20.8" y="166.7">JTCK</text>
<text x="108.2" y="162.9">PA4</text>
<text x="108.2" y="164.8">PA5</text>
<text x="108.2" y="166.7">PA7</text>
<text x="130.5" y="162.9">3.3V</text>
<text x="130.5" y="164.8">PA6</text>
<text x="130.5" y="166.7">PC4</text>
<text x="154.7" y="162.9">PA10</text>
<text x="154.7" y="164.8">PA8</text>
<text x="154.7" y="166.7">PC8</text>
<text x="177" y="162.9">PA11</text>
<text x="177" y="164.8">PA9</text>
<text x="177" y="166.7">PC9</text>
<text x="20.8" y="170.4">JTDO</text>
<text x="46.8" y="172.2">NRST</text>
<text x="108.2" y="168.5">PC5</text>
<text x="108.2" y="170.4">PB1</text>
<text x="108.2" y="172.2">PB10</text>
<text x="130.5" y="168.5">PB0</text>
<text x="130.5" y="172.2">PB11</text>
<text x="130.5" y="170.4">PB2</text>
<text x="154.7" y="168.5">PC6</text>
<text x="154.7" y="170.4">PB14</text>
<text x="154.7" y="172.2">PB12</text>
<text x="177" y="168.5">PC7</text>
<text x="177" y="170.4">PB15</text>
<text x="177" y="172.2">PB13</text>
<text x="216.2" y="176">GND</text>
<text x="76.7" y="185.3">GND</text>
<text x="262.6" y="181.5">GND</text>
<text x="32" y="192.7">GND</text>
</g>
<g font-size="1.6" fill="#000080">
<text x="24.5" y="35.2">SW?</text>
<text x="37.5" y="35.4">500MA</text>
<text x="37.5" y="32.1">F1</text>
<text x="52.4" y="30.9">U1</text>
<text x="56.1" y="30.9">1117-3.3V</text>
<text x="87.7" y="35.4">1K</text>
<text x="87.7" y="32.1">R1</text>
<text x="119.2" y="34.5">S1</text>
<text x="143.5" y="33.9">R3</text>
<text x="223.5" y="35.4">1.5K</text>
<text x="223.5" y="32.1">R2</text>
<text x="46.6" y="41.9">106</text>
<text x="46.6" y="40">C1</text>
<text x="72.7" y="41.9">106</text>
<text x="72.7" y="40">C2</text>
<text x="80.1" y="41.9">104</text>
<text x="80.1" y="40">C3</text>
<text x="97.4" y="40">RED</text>
<text x="97.4" y="38.2">PWR1</text>
<text x="143.5" y="37.3">10K</text>
<text x="143.5" y="39.5">R5</text>
<text x="191.9" y="36.5">H1</text>
<text x="223.5" y="39.3">R4</text>
<text x="119.2" y="42.3">SW DIP-2</text>
<text x="143.5" y="42.8">10K</text>
<text x="223.5" y="43.2">R6</text>
<text x="227.2" y="42.1">10R</text>
<text x="227.2" y="45.8">10R</text>
<text x="135" y="53.3">10K</text>
<text x="135" y="51.4">R7</text>
<text x="140.5" y="53.3">10K</text>
<text x="140.5" y="51.4">R8</text>
<text x="191.9" y="49.5">USB-MINI</text>
<text x="49" y="71.1">BAT1</text>
<text x="113.8" y="70.7">U2</text>
<text x="242.8" y="71.8">R9</text>
<text x="242.8" y="73.7">10K</text>
<text x="41" y="86.9">C5</text>
<text x="243.8" y="88.4">104</text>
<text x="243.8" y="86.5">C4</text>
<text x="259" y="86.5">SW1</text>
<text x="41" y="92.1">20P</text>
<text x="50.2" y="94">Y1</text>
<text x="41" y="101.4">20P</text>
<text x="41" y="96.2">C6</text>
<text x="50.5" y="96">32.768K</text>
<text x="41" y="120">20P</text>
<text x="41" y="114.8">C7</text>
<text x="41" y="124.1">C8</text>
<text x="50.2" y="121.9">Y2</text>
<text x="50.5" y="123.9">8M</text>
<text x="56.9" y="122">1M</text>
<text x="56.9" y="120.2">R10</text>
<text x="41" y="129.3">20P</text>
<text x="238.4" y="127.6">H2</text>
<text x="113.8" y="132.3">STM32F103R</text>
<text x="240" y="142.1">LED1</text>
<text x="30.8" y="149.9">R12</text>
<text x="36.4" y="149.9">R13</text>
<text x="42" y="149.9">R14</text>
<text x="47.6" y="149.9">R15</text>
<text x="227.2" y="148.8">1K</text>
<text x="227.2" y="145.5">R11</text>
<text x="30.8" y="151.8">10K</text>
<text x="36.4" y="151.8">10K</text>
<text x="42" y="151.8">10K</text>
<text x="47.6" y="151.8">10K</text>
<text x="240" y="150.1">GREEN</text>
<text x="57" y="158.3">JTAG?</text>
<text x="85.7" y="164.6">104</text>
<text x="85.7" y="162.8">C9</text>
<text x="204.7" y="166.5">C10</text>
<text x="212.2" y="166.5">C11</text>
<text x="219.6" y="166.5">C12</text>
<text x="227" y="166.5">C13</text>
<text x="234.5" y="166.5">C14</text>
<text x="255.1" y="165.6">10R</text>
<text x="255.1" y="162.2">R16</text>
<text x="204.7" y="168.3">104</text>
<text x="212.2" y="168.3">104</text>
<text x="219.6" y="168.3">104</text>
<text x="227" y="168.3">104</text>
<text x="234.5" y="168.3">104</text>
<text x="266.1" y="172.1">106</text>
<text x="266.1" y="170.2">C15</text>
<text x="275.4" y="172.1">104</text>
<text x="275.4" y="170.2">C16</text>
<text x="57" y="178.8">JTAG-20</text>
<text x="117.5" y="176">H3</text>
<text x="164" y="176">H4</text>
<text x="34.5" y="185.3">10K</text>
<text x="34.5" y="183.4">R17</text>
</g>
<g font-size="1.3" fill="#000080">
<text x="119.7" y="37.1">1</text>
<text x="119.7" y="39">2</text>
</g>
</svg>
